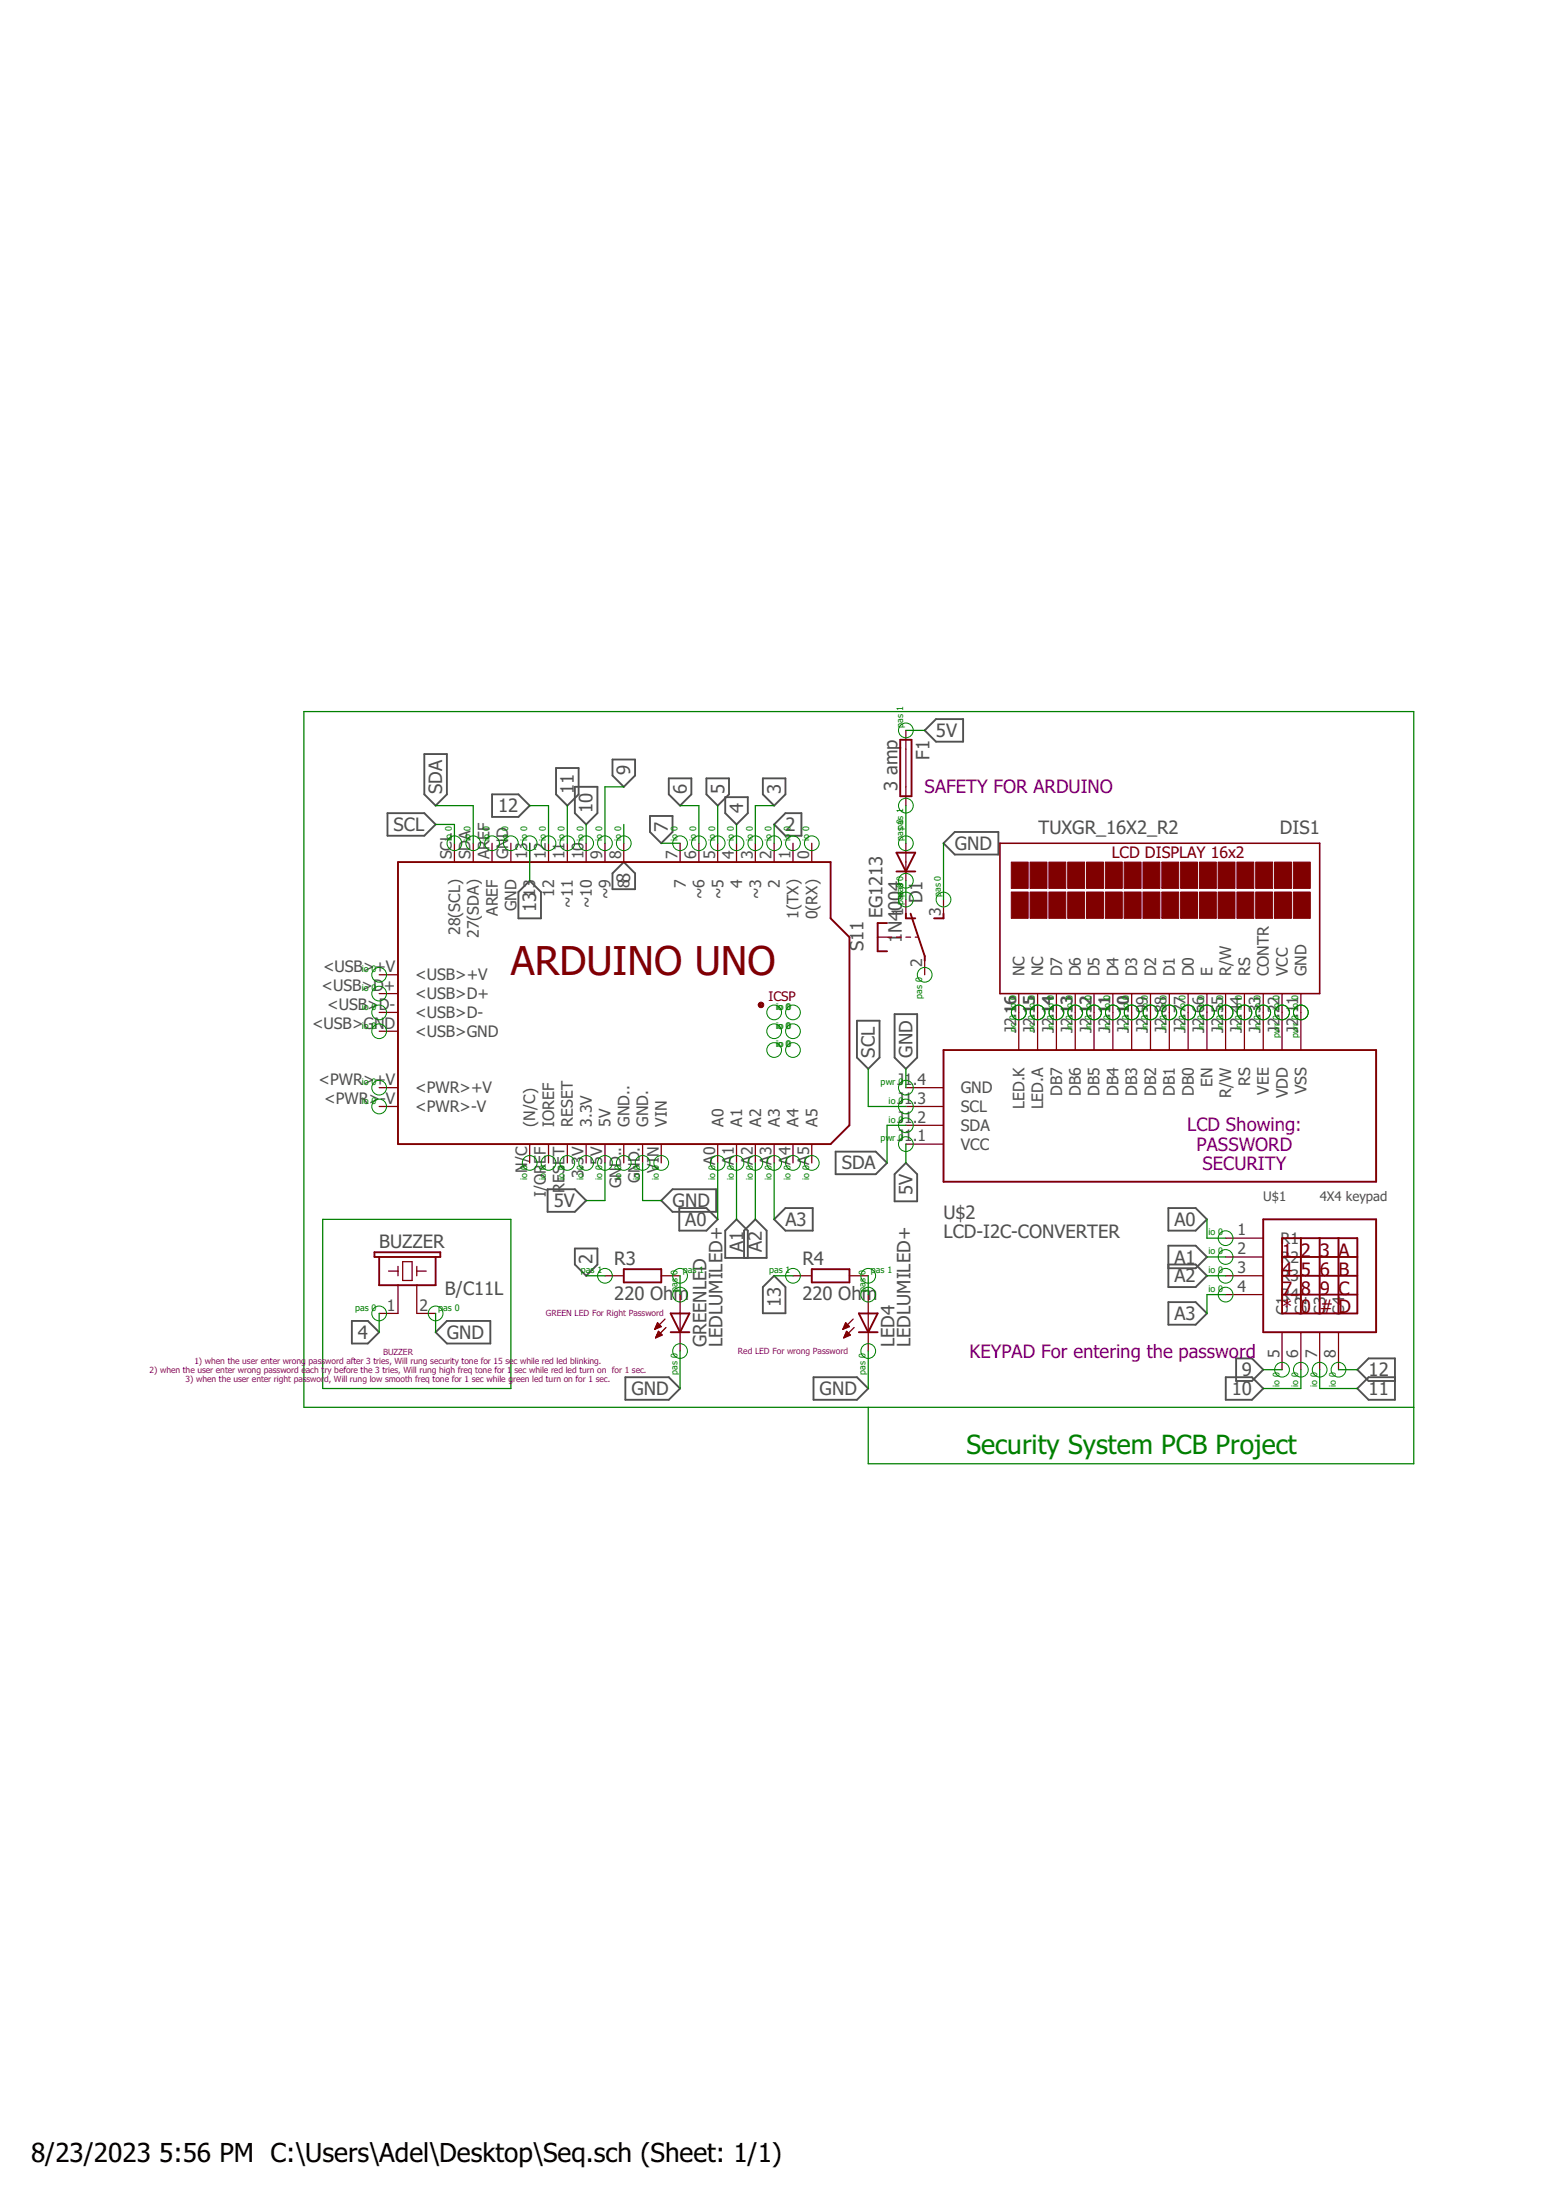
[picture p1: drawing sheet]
<svg xmlns="http://www.w3.org/2000/svg" width="210mm" height="297mm" viewBox="0 0 210 297" stroke-linecap="round" stroke-linejoin="round" font-family="sans-serif">
<g fill="none" stroke="#505050" stroke-width=".25">
<path d="M124.8 98.6l1.5-1.5h3.7v3h-3.7zM52.3 109.8h5l1.5 1.5-1.5 1.5h-5zM57.3 101.8h3v5.5l-1.5 1.5-1.5-1.5zM66.4 107.3h3.6l1.5 1.5-1.5 1.5h-3.6zM75.1 103.7h3v3.6l-1.5 1.5-1.5-1.5zM77.6 106.2h3v3.6l-1.5 1.5-1.5-1.5zM82.7 117.9l1.5-1.5 1.5 1.5v2.2h-3zM82.7 102.6h3v2.1l-1.5 1.5-1.5-1.5zM87.7 110.2h3.1v2.1l-1.5 1.6-1.6-1.6zM90.3 105.1h3v2.2l-1.5 1.5-1.5-1.5zM95.4 105.1h3v2.2l-1.5 1.5-1.5-1.5zM97.9 107.6h3v2.2l-1.5 1.5-1.5-1.5z"/>
<path d="M103 105.1h3v2.2l-1.5 1.5-1.5-1.5zM104.5 111.3l1.5-1.5h2.2v3h-2.2zM127.4 113.9l1.5-1.6h5.9v3.1h-5.9zM70 120.4l1.5-1.5 1.5 1.5v3.6h-3zM115.7 137.8h3v5l-1.5 1.5-1.5-1.5zM120.8 136.9h3v5.9l-1.5 1.5-1.5-1.5zM112.8 155.5h5.4l1.5 1.5-1.5 1.5h-5.4zM122.3 157l1.5 1.5v3.7h-3v-3.7zM47.5 178.4h2.2l1.5 1.5-1.5 1.5h-2.2zM58.8 179.9l1.5-1.5h5.9v3h-5.9zM73.9 160.6h3.7l1.5 1.5-1.5 1.5h-3.7zM77.6 168.6h3v2.1l-1.5 1.6-1.5-1.6z"/>
<path d="M90.8 160.6h5.9v3h-5.9l-1.5-1.5zM91.7 163.1h3.7l1.5 1.5-1.5 1.6h-3.7zM100.4 169.8v-3.6l1.6-1.6 1.5 1.6v3.6h-5.6v-3.6l1.5-1.6 1.5 1.6v3.6M103 173.8l1.5-1.5 1.5 1.5v3.5h-3zM104.5 164.6l1.5-1.5h3.7v3.1h-3.7zM157.7 175.8h3.7l1.5 1.5-1.5 1.6h-3.7zM157.7 163.1h3.7l1.5 1.5-1.5 1.6h-3.7zM157.7 170.7h3.7l1.5 1.6-1.5 1.5h-3.7v-5.6h3.7l1.5 1.5-1.5 1.5h-3.7M84.4 185.9h5.9l1.5 1.6-1.5 1.5h-5.9zM109.8 185.9h5.9l1.5 1.6-1.5 1.5h-5.9zM165.5 185.9h3.5l1.5 1.6-1.5 1.5h-3.5zM166.9 183.4h2.1l1.5 1.5-1.5 1.6h-2.1z"/>
<path d="M188.3 185.9h-3.6l-1.5 1.6 1.5 1.5h3.6v-5.6h-3.6l-1.5 1.5 1.5 1.6h3.6"/>
</g>
<g fill="none" stroke="#800000" stroke-width=".25">
<path d="M121.5 99.9h1.5v7.6h-1.5zM53.7 116.4h58.4v7.6l2.6 2.5v25.4l-2.6 2.6h-58.4zM121 115.1h2.5l-1.2 2.6zM121 117.7h2.5M119.7 124.6h-1.2v3.8h1.2M122.3 123.4v.6h1.2M122.9 123.4l1.9 5.7v.6M127.4 123.4v.6h-1.3M127.4 141.8h58.4v17.8h-58.4zM50.5 169.1h8.9v.6h-8.9zM51.2 169.7v3.8h7.6v-3.8M84.2 171.4h5.1v1.7h-5.1z"/>
<path d="M90.5 179.9h2.6M90.5 177.3h2.6l-1.3 2.6zM109.6 171.4h5.1v1.7h-5.1zM115.9 179.9h2.6M115.9 177.3h2.6l-1.3 2.6zM170.5 164.6h15.3v15.3h-15.3zM173.1 167.2h10.1v10.1h-10.1zM173.1 169.7h10.1M173.1 172.3h10.1M173.1 174.8h10.1M175.6 167.2v10.1M178.1 167.2v10.1"/>
<path d="M180.7 167.2v10.1"/>
</g>
<g fill="none" stroke="#800000" stroke-width=".17">
<path d="M122.3 98.6v10.2M61.3 113.9v2.5M63.9 113.9v2.5M66.4 113.9v2.5M69 113.9v2.5M71.5 113.9v2.5M74 113.9v2.5M76.6 113.9v2.5M79.1 113.9v2.5M81.7 113.9v2.5M84.2 113.9v2.5M91.8 113.9v2.5"/>
<path d="M94.3 113.9v2.5M96.9 113.9v2.5M99.4 113.9v2.5M102 113.9v2.5M104.5 113.9v2.5M107 113.9v2.5M109.6 113.9v2.5M122.3 113.9v5M51.2 139.2h2.5M51.2 136.7h2.5M51.2 134.2h2.5M51.2 131.6h2.5"/>
<path d="M118.5 126.5h1.9M121 126.5h.6M122.3 121.5v2.5M122.3 126.5h.6M123.5 126.5h.4M124.8 129.1v2.5M127.4 121.5v2.5M137.5 134.2v7.6M140.1 134.2v7.6M142.6 134.2v7.6M145.1 134.2v7.6M147.7 134.2v7.6"/>
<path d="M150.2 134.2v7.6M152.8 134.2v7.6M155.3 134.2v7.6M157.8 134.2v7.6M160.4 134.2v7.6M162.9 134.2v7.6M165.4 134.2v7.6M168 134.2v7.6M170.5 134.2v7.6M173.1 134.2v7.6M175.6 134.2v7.6M51.2 149.4h2.5"/>
<path d="M51.2 146.9h2.5M71.5 154.5v2.5M74 154.5v2.5M76.6 154.5v2.5M79.1 154.5v2.5M81.7 154.5v2.5M84.2 154.5v2.5M86.7 154.5v2.5M89.3 154.5v2.5M96.9 154.5v2.5M99.4 154.5v2.5M102 154.5v2.5"/>
<path d="M104.5 154.5v2.5M107 154.5v2.5M109.6 154.5v2.5M122.3 149.4h5.1M122.3 146.9h5.1M122.3 151.9h5.1M122.3 154.5h5.1M52.5 171.6h1.2M53.7 171v1.3M53.7 173.5v3.8h-2.5M54.4 170.3h1.2v2.6h-1.2zM56.3 171.6h1.2"/>
<path d="M56.3 171v1.3M56.3 173.5v3.8h2.5M81.7 172.3h2.5M88.4 179.5h.1M88.4 179.3h.3M88.5 179.2h.5M88.5 179.1h.8M88.6 179h.6M88.6 178.9h.4M88.7 178.8h.2M88.8 178.6l-.4 .9M88.8 178.6l.5 .5"/>
<path d="M88.8 178.6h.1M88.8 180h.3M88.9 179.8h.1M88.9 179.7l.5 .6-.9 .3zM89.3 172.3h2.5M89.3 179.1l-.9 .4M89.8 178.1l-1.4 1.4M89.9 179.2l-1.4 1.4M91.8 174.8v7.6M107 172.3h2.6M113.8 179.5h.1M113.8 179.3h.3"/>
<path d="M113.9 179.2h.5M113.9 179.1h.7M114 179h.6M114 178.9h.4M114.1 178.8h.2M114.1 178.6h.1M114.2 178.6l.5 .5-.9 .4zM114.2 180h.3M114.2 179.8h.2M114.3 179.7l.5 .6-.9 .3zM114.7 172.3h2.5M115.2 178.1l-1.4 1.4"/>
<path d="M115.3 179.2l-1.4 1.4M117.2 174.8v7.6M165.4 167.2h5.1M165.4 169.7h5.1M165.4 172.3h5.1M165.4 174.8h5.1M173.1 179.9v5M175.6 179.9v5M178.1 179.9v5M180.7 179.9v5M88.5 180.6h.2M88.6 180.4h.3"/>
<path d="M88.6 180.3h.6M88.7 180.2h.6M88.8 180.1h.4M113.9 180.6h.2M114 180.4h.3M114 180.3h.6M114.1 180.2h.6M114.1 180.1h.5"/>
</g>
<path d="M102.4 135.5a.38 .38 0 0 1 .6 0 .38 .38 0 0 1-.2 .6 .38 .38 0 0 1-.5-.4h.3a.12 .12 0 0 1 .2-.1 .12 .12 0 0 1 0 .1 .12 .12 0 0 1-.2 0h-.3z" fill-rule="evenodd" fill="#800000" stroke="#800000" stroke-width=".13"/>
<path d="M135 113.9h43.1v20.3h-43.1z" fill="none" stroke="#800000" stroke-width=".21"/>
<g fill="#800000" stroke="#800000" stroke-width=".13">
<path d="M174.6 116.4h2.3v3.6h-2.3z"/>
<path d="M174.6 120.4h2.3v3.6h-2.3z"/>
<path d="M172 116.4h2.3v3.6h-2.3z"/>
<path d="M172 120.4h2.3v3.6h-2.3z"/>
<path d="M169.5 116.4h2.3v3.6h-2.3z"/>
<path d="M169.5 120.4h2.3v3.6h-2.3z"/>
<path d="M167 116.4h2.2v3.6h-2.2z"/>
<path d="M167 120.4h2.2v3.6h-2.2z"/>
<path d="M164.4 116.4h2.3v3.6h-2.3z"/>
<path d="M164.4 120.4h2.3v3.6h-2.3z"/>
<path d="M161.9 116.4h2.3v3.6h-2.3z"/>
<path d="M161.9 120.4h2.3v3.6h-2.3z"/>
<path d="M159.4 116.4h2.2v3.6h-2.2z"/>
<path d="M159.4 120.4h2.2v3.6h-2.2z"/>
<path d="M156.8 116.4h2.3v3.6h-2.3z"/>
<path d="M156.8 120.4h2.3v3.6h-2.3z"/>
<path d="M154.3 116.4h2.3v3.6h-2.3z"/>
<path d="M154.3 120.4h2.3v3.6h-2.3z"/>
<path d="M151.7 116.4h2.3v3.6h-2.3z"/>
<path d="M151.7 120.4h2.3v3.6h-2.3z"/>
<path d="M149.2 116.4h2.3v3.6h-2.3z"/>
<path d="M149.2 120.4h2.3v3.6h-2.3z"/>
<path d="M146.7 116.4h2.2v3.6h-2.2z"/>
<path d="M146.7 120.4h2.2v3.6h-2.2z"/>
<path d="M144.1 116.4h2.3v3.6h-2.3z"/>
<path d="M144.1 120.4h2.3v3.6h-2.3z"/>
<path d="M141.6 116.4h2.3v3.6h-2.3z"/>
<path d="M141.6 120.4h2.3v3.6h-2.3z"/>
<path d="M139 116.4h2.3v3.6h-2.3z"/>
<path d="M139 120.4h2.3v3.6h-2.3z"/>
<path d="M136.5 116.4h2.3v3.6h-2.3z"/>
<path d="M136.5 120.4h2.3v3.6h-2.3z"/>
</g>
<g fill="none" stroke="#008000" stroke-width=".17">
<path d="M122.3 98.6h2.5M58.8 108.8h5.1v5.1M58.8 111.3h2.5v2.6M71.5 108.8h2.5v5.1M71.5 113.9v5M76.6 108.8v5.1M79.1 111.3v2.6M84.2 106.2h-2.5v7.7M84.2 111.3v2.6M89.3 113.9h2.5M91.8 108.8h2.5v5.1M96.9 108.8v5.1"/>
<path d="M99.4 111.3v2.6M104.5 108.8h-2.5v5.1M104.5 111.3v2.6M122.3 108.8v5.1M122.3 118.9v2.6M127.4 113.9v7.6M81.7 157v5.1h-2.6M86.7 157v5.1h2.6M96.9 157v7.6M99.4 157v7.6M102 157v7.6M104.5 157v7.6"/>
<path d="M117.2 144.3v5.1h5.1M122.3 144.3v2.6M122.3 154.5v2.5M122.3 151.9h-2.6v5.1M43.6 164.6h25.4v22.9h-25.4zM51.2 177.3v2.6M58.8 177.3v2.6M79.1 172.3h2.6M91.8 172.3v2.5M104.5 172.3h2.5M117.2 172.3v2.5M162.9 172.3h2.5"/>
<path d="M162.9 164.6v2.6h2.5M162.9 169.7h2.5M165.4 174.8h-2.5v2.5M91.8 182.4v5.1M117.2 190v7.6h73.6v-101.5h-149.8v93.9h149.8M117.2 182.4v5.1M170.5 184.9h2.6M175.6 184.9v2.6h-5.1M178.1 184.9v2.6h5.1M180.7 184.9h2.5"/>
</g>
<g fill="none" stroke="#008000" stroke-width=".13">
<circle cx="122.3" cy="98.6" r=".99"/>
<circle cx="61.3" cy="113.9" r=".99"/>
<circle cx="63.9" cy="113.9" r=".99"/>
<circle cx="66.4" cy="113.9" r=".99"/>
<circle cx="69" cy="113.9" r=".99"/>
<circle cx="71.5" cy="113.9" r=".99"/>
<circle cx="74" cy="113.9" r=".99"/>
<circle cx="76.6" cy="113.9" r=".99"/>
<circle cx="79.1" cy="113.9" r=".99"/>
<circle cx="81.7" cy="113.9" r=".99"/>
<circle cx="84.2" cy="113.9" r=".99"/>
<circle cx="91.8" cy="113.9" r=".99"/>
<circle cx="94.3" cy="113.9" r=".99"/>
<circle cx="96.9" cy="113.9" r=".99"/>
<circle cx="99.4" cy="113.9" r=".99"/>
<circle cx="102" cy="113.9" r=".99"/>
<circle cx="104.5" cy="113.9" r=".99"/>
<circle cx="107" cy="113.9" r=".99"/>
<circle cx="109.6" cy="113.9" r=".99"/>
<circle cx="122.3" cy="113.9" r=".99"/>
<circle cx="122.3" cy="108.8" r=".99"/>
<circle cx="122.3" cy="118.9" r=".99"/>
<circle cx="51.2" cy="131.6" r=".99"/>
<circle cx="51.2" cy="139.2" r=".99"/>
<circle cx="51.2" cy="136.7" r=".99"/>
<circle cx="51.2" cy="134.2" r=".99"/>
<circle cx="104.5" cy="136.7" r=".99"/>
<circle cx="104.5" cy="139.2" r=".99"/>
<circle cx="107" cy="136.7" r=".99"/>
<circle cx="107" cy="139.2" r=".99"/>
<circle cx="122.3" cy="121.5" r=".99"/>
<circle cx="124.8" cy="131.6" r=".99"/>
<circle cx="127.4" cy="121.5" r=".99"/>
<circle cx="137.5" cy="136.7" r=".99"/>
<circle cx="140.1" cy="136.7" r=".99"/>
<circle cx="142.6" cy="136.7" r=".99"/>
<circle cx="145.1" cy="136.7" r=".99"/>
<circle cx="147.7" cy="136.7" r=".99"/>
<circle cx="150.2" cy="136.7" r=".99"/>
<circle cx="152.8" cy="136.7" r=".99"/>
<circle cx="155.3" cy="136.7" r=".99"/>
<circle cx="157.8" cy="136.7" r=".99"/>
<circle cx="160.4" cy="136.7" r=".99"/>
<circle cx="162.9" cy="136.7" r=".99"/>
<circle cx="165.4" cy="136.7" r=".99"/>
<circle cx="168" cy="136.7" r=".99"/>
<circle cx="170.5" cy="136.7" r=".99"/>
<circle cx="173.1" cy="136.7" r=".99"/>
<circle cx="175.6" cy="136.7" r=".99"/>
<circle cx="51.2" cy="146.9" r=".99"/>
<circle cx="51.2" cy="149.4" r=".99"/>
<circle cx="71.5" cy="157" r=".99"/>
<circle cx="74" cy="157" r=".99"/>
<circle cx="76.6" cy="157" r=".99"/>
<circle cx="79.1" cy="157" r=".99"/>
<circle cx="81.7" cy="157" r=".99"/>
<circle cx="84.2" cy="157" r=".99"/>
<circle cx="86.7" cy="157" r=".99"/>
<circle cx="89.3" cy="157" r=".99"/>
<circle cx="96.9" cy="157" r=".99"/>
<circle cx="99.4" cy="157" r=".99"/>
<circle cx="102" cy="157" r=".99"/>
<circle cx="104.5" cy="141.8" r=".99"/>
<circle cx="104.5" cy="157" r=".99"/>
<circle cx="107" cy="157" r=".99"/>
<circle cx="107" cy="141.8" r=".99"/>
<circle cx="109.6" cy="157" r=".99"/>
<circle cx="122.3" cy="151.9" r=".99"/>
<circle cx="122.3" cy="154.5" r=".99"/>
<circle cx="122.3" cy="146.9" r=".99"/>
<circle cx="122.3" cy="149.4" r=".99"/>
<circle cx="51.2" cy="177.3" r=".99"/>
<circle cx="58.8" cy="177.3" r=".99"/>
<circle cx="81.7" cy="172.3" r=".99"/>
<circle cx="91.8" cy="172.3" r=".99"/>
<circle cx="91.8" cy="174.8" r=".99"/>
<circle cx="107" cy="172.3" r=".99"/>
<circle cx="117.2" cy="172.3" r=".99"/>
<circle cx="117.2" cy="174.8" r=".99"/>
<circle cx="165.4" cy="172.3" r=".99"/>
<circle cx="165.4" cy="169.7" r=".99"/>
<circle cx="165.4" cy="167.2" r=".99"/>
<circle cx="165.4" cy="174.8" r=".99"/>
<circle cx="91.8" cy="182.4" r=".99"/>
<circle cx="117.2" cy="182.4" r=".99"/>
<circle cx="173.1" cy="184.9" r=".99"/>
<circle cx="175.6" cy="184.9" r=".99"/>
<circle cx="178.1" cy="184.9" r=".99"/>
<circle cx="180.7" cy="184.9" r=".99"/>
</g>
<text font-size="5.4" fill="#800000" x="69" y="131.6">ARDUINO UNO</text>
<text font-size="3.6" fill="#008000" x="130.4" y="196.4">Security System PCB Project</text>
<g font-size="3.5">
<text x="4.2" y="291.8">8/23/2023</text>
<text x="21.5" y="291.8">5:56 PM C:\Users\Adel\Desktop\Seq.sch (Sheet: 1/1)</text>
</g>
<g font-size="2.5" fill="#505050">
<text x="126.3" y="99.5">5V</text>
<text x="59.7" y="107.2" transform="rotate(-90 59.7 107.2)">SDA</text>
<text x="77.5" y="107.2" transform="rotate(-90 77.5 107.2)">11</text>
<text x="85.1" y="104.7" transform="rotate(-90 85.1 104.7)">9</text>
<text x="92.7" y="107.2" transform="rotate(-90 92.7 107.2)">6</text>
<text x="97.8" y="107.2" transform="rotate(-90 97.8 107.2)">5</text>
<text x="105.4" y="107.2" transform="rotate(-90 105.4 107.2)">3</text>
<text x="121.1" y="106.8" transform="rotate(-90 121.1 106.8)">3 amp</text>
<text x="125.5" y="102.5" transform="rotate(-90 125.5 102.5)">F1</text>
<text x="53.1" y="112.2">SCL</text>
<text x="67.3" y="109.7">12</text>
<text x="80" y="109.8" transform="rotate(-90 80 109.8)">10</text>
<text x="90.2" y="112.3" transform="rotate(-90 90.2 112.3)">7</text>
<text x="100.3" y="109.8" transform="rotate(-90 100.3 109.8)">4</text>
<text x="106" y="112.2">2</text>
<text x="140.2" y="112.6">TUXGR_16X2_R2</text>
<text x="172.8" y="112.6">DIS1</text>
<text x="85.1" y="119.3" transform="rotate(-90 85.1 119.3)">8</text>
<text x="128.9" y="114.7">GND</text>
<text x="72.4" y="123.2" transform="rotate(-90 72.4 123.2)">13</text>
<text x="119.1" y="124" transform="rotate(-90 119.1 124)">EG1213</text>
<text x="124.5" y="122" transform="rotate(-90 124.5 122)">D1</text>
<text x="116.6" y="128.4" transform="rotate(-90 116.6 128.4)">S11</text>
<text x="121.7" y="127.4" transform="rotate(-90 121.7 127.4)">1N4004</text>
<text x="118.1" y="142.8" transform="rotate(-90 118.1 142.8)">SCL</text>
<text x="123.2" y="142.8" transform="rotate(-90 123.2 142.8)">GND</text>
<text x="113.6" y="157.9">SDA</text>
<text x="123.2" y="161.4" transform="rotate(-90 123.2 161.4)">5V</text>
<text x="74.8" y="163">5V</text>
<text x="90.8" y="163">GND</text>
<text x="92.5" y="165.5">A0</text>
<text x="106" y="165.5">A3</text>
<text x="127.4" y="167.2">LCD-I2C-CONVERTER</text>
<text x="127.4" y="164.6">U$2</text>
<text x="158.5" y="165.5">A0</text>
<text x="51.2" y="168.4">BUZZER</text>
<text x="80" y="170.7" transform="rotate(-90 80 170.7)">2</text>
<text x="82.9" y="170.7">R3</text>
<text x="100.3" y="169" transform="rotate(-90 100.3 169)">A1</text>
<text x="102.9" y="169" transform="rotate(-90 102.9 169)">A2</text>
<text x="108.3" y="170.7">R4</text>
<text x="158.5" y="170.6">A1</text>
<text x="158.5" y="173.1">A2</text>
<text x="60.1" y="174.8">B/C11L</text>
<text x="82.9" y="175.5">220 Ohm</text>
<text x="105.4" y="176.5" transform="rotate(-90 105.4 176.5)">13</text>
<text x="108.3" y="175.5">220 Ohm</text>
<text x="158.5" y="178.2">A3</text>
<text x="48.3" y="180.8">4</text>
<text x="60.3" y="180.8">GND</text>
<text x="95.4" y="181.9" transform="rotate(-90 95.4 181.9)">GREENLED</text>
<text x="97.5" y="181.9" transform="rotate(-90 97.5 181.9)">LEDLUMILED+</text>
<text x="120.8" y="181.9" transform="rotate(-90 120.8 181.9)">LED4</text>
<text x="122.9" y="181.9" transform="rotate(-90 122.9 181.9)">LEDLUMILED+</text>
<text x="167.6" y="185.8">9</text>
<text x="184.7" y="185.8">12</text>
<text x="85.2" y="188.4">GND</text>
<text x="110.6" y="188.4">GND</text>
<text x="166.3" y="188.4">10</text>
<text x="184.7" y="188.4">11</text>
</g>
<g font-size="2.5" fill="#800080">
<text x="124.8" y="107.1">SAFETY FOR ARDUINO</text>
<text x="160.3" y="152.7">LCD Showing:</text>
<text x="161.5" y="155.4">PASSWORD</text>
<text x="162.3" y="158">SECURITY</text>
<text x="130.9" y="183.3">KEYPAD For entering the password</text>
</g>
<g font-size="2.5" fill="#800000">
<text x="173.1" y="169.7">1</text>
<text x="173.1" y="172.2">4</text>
<text x="175.6" y="169.7">2</text>
<text x="175.6" y="172.2">5</text>
<text x="178.1" y="169.7">3</text>
<text x="178.1" y="172.2">6</text>
<text x="180.7" y="169.7">A</text>
<text x="180.7" y="172.2">B</text>
<text x="173.1" y="174.8">7</text>
<text x="173.1" y="177.3">*</text>
<text x="175.6" y="174.8">8</text>
<text x="175.6" y="177.3">0</text>
<text x="178.1" y="174.8">9</text>
<text x="178.1" y="177.3">#</text>
<text x="180.7" y="174.8">C</text>
<text x="180.7" y="177.3">D</text>
</g>
<g font-size="2.1" fill="#505050">
<text x="61" y="116" transform="rotate(-90 61 116)">SCL</text>
<text x="63.5" y="116" transform="rotate(-90 63.5 116)">SDA</text>
<text x="66.1" y="116" transform="rotate(-90 66.1 116)">AREF</text>
<text x="68.6" y="116" transform="rotate(-90 68.6 116)">GND</text>
<text x="71.1" y="116" transform="rotate(-90 71.1 116)">13</text>
<text x="73.7" y="116" transform="rotate(-90 73.7 116)">12</text>
<text x="76.2" y="116" transform="rotate(-90 76.2 116)">11</text>
<text x="78.8" y="116" transform="rotate(-90 78.8 116)">10</text>
<text x="81.3" y="116" transform="rotate(-90 81.3 116)">9</text>
<text x="83.8" y="116" transform="rotate(-90 83.8 116)">8</text>
<text x="85" y="119.9" transform="rotate(-90 85 119.9)">8</text>
<text x="91.5" y="116" transform="rotate(-90 91.5 116)">7</text>
<text x="92.6" y="119.9" transform="rotate(-90 92.6 119.9)">7</text>
<text x="94" y="116" transform="rotate(-90 94 116)">6</text>
<text x="96.5" y="116" transform="rotate(-90 96.5 116)">5</text>
<text x="99.1" y="116" transform="rotate(-90 99.1 116)">4</text>
<text x="100.2" y="119.9" transform="rotate(-90 100.2 119.9)">4</text>
<text x="101.6" y="116" transform="rotate(-90 101.6 116)">3</text>
<text x="104.2" y="116" transform="rotate(-90 104.2 116)">2</text>
<text x="105.3" y="119.9" transform="rotate(-90 105.3 119.9)">2</text>
<text x="106.7" y="116" transform="rotate(-90 106.7 116)">1</text>
<text x="109.2" y="116" transform="rotate(-90 109.2 116)">0</text>
<text x="67.2" y="123.7" transform="rotate(-90 67.2 123.7)">AREF</text>
<text x="69.7" y="123" transform="rotate(-90 69.7 123)">GND</text>
<text x="72.3" y="121" transform="rotate(-90 72.3 121)">13</text>
<text x="74.8" y="121" transform="rotate(-90 74.8 121)">12</text>
<text x="77.3" y="122.6" transform="rotate(-90 77.3 122.6)">~11</text>
<text x="79.9" y="122.6" transform="rotate(-90 79.9 122.6)">~10</text>
<text x="82.4" y="121.4" transform="rotate(-90 82.4 121.4)">~9</text>
<text x="95.1" y="121.4" transform="rotate(-90 95.1 121.4)">~6</text>
<text x="97.6" y="121.4" transform="rotate(-90 97.6 121.4)">~5</text>
<text x="102.7" y="121.4" transform="rotate(-90 102.7 121.4)">~3</text>
<text x="107.8" y="124" transform="rotate(-90 107.8 124)">1(TX)</text>
<text x="110.3" y="124.1" transform="rotate(-90 110.3 124.1)">0(RX)</text>
<text x="121.9" y="123.6" transform="rotate(-90 121.9 123.6)">1</text>
<text x="127" y="123.6" transform="rotate(-90 127 123.6)">3</text>
<text x="43.6" y="131.3">&lt;USB&gt;+V</text>
<text x="62.1" y="126.2" transform="rotate(-90 62.1 126.2)">28(SCL)</text>
<text x="64.6" y="126.6" transform="rotate(-90 64.6 126.6)">27(SDA)</text>
<text x="124.5" y="130.6" transform="rotate(-90 124.5 130.6)">2</text>
<text x="138.3" y="131.8" transform="rotate(-90 138.3 131.8)">NC</text>
<text x="140.8" y="131.8" transform="rotate(-90 140.8 131.8)">NC</text>
<text x="143.4" y="131.8" transform="rotate(-90 143.4 131.8)">D7</text>
<text x="145.9" y="131.8" transform="rotate(-90 145.9 131.8)">D6</text>
<text x="148.4" y="131.8" transform="rotate(-90 148.4 131.8)">D5</text>
<text x="151" y="131.8" transform="rotate(-90 151 131.8)">D4</text>
<text x="153.5" y="131.8" transform="rotate(-90 153.5 131.8)">D3</text>
<text x="156.1" y="131.8" transform="rotate(-90 156.1 131.8)">D2</text>
<text x="158.6" y="131.8" transform="rotate(-90 158.6 131.8)">D1</text>
<text x="161.1" y="131.8" transform="rotate(-90 161.1 131.8)">D0</text>
<text x="163.7" y="131.8" transform="rotate(-90 163.7 131.8)">E</text>
<text x="166.2" y="131.8" transform="rotate(-90 166.2 131.8)">R/W</text>
<text x="168.8" y="131.8" transform="rotate(-90 168.8 131.8)">RS</text>
<text x="171.3" y="131.8" transform="rotate(-90 171.3 131.8)">CONTR</text>
<text x="173.8" y="131.8" transform="rotate(-90 173.8 131.8)">VCC</text>
<text x="176.4" y="131.8" transform="rotate(-90 176.4 131.8)">GND</text>
<text x="43.4" y="133.8">&lt;USB&gt;D+</text>
<text x="44.2" y="136.3">&lt;USB&gt;D-</text>
<text x="56.1" y="137.5">&lt;USB&gt;D-</text>
<text x="56.1" y="134.9">&lt;USB&gt;D+</text>
<text x="56.1" y="132.4">&lt;USB&gt;+V</text>
<text x="137.2" y="136.7" transform="rotate(-90 137.2 136.7)">16</text>
<text x="139.7" y="136.7" transform="rotate(-90 139.7 136.7)">15</text>
<text x="142.2" y="136.7" transform="rotate(-90 142.2 136.7)">14</text>
<text x="144.8" y="136.7" transform="rotate(-90 144.8 136.7)">13</text>
<text x="147.3" y="136.7" transform="rotate(-90 147.3 136.7)">12</text>
<text x="149.9" y="136.7" transform="rotate(-90 149.9 136.7)">11</text>
<text x="152.4" y="136.7" transform="rotate(-90 152.4 136.7)">10</text>
<text x="42.1" y="138.9">&lt;USB&gt;GND</text>
<text x="56.1" y="140">&lt;USB&gt;GND</text>
<text x="137.2" y="139.4" transform="rotate(-90 137.2 139.4)">J2.16</text>
<text x="139.7" y="139.4" transform="rotate(-90 139.7 139.4)">J2.15</text>
<text x="142.2" y="139.4" transform="rotate(-90 142.2 139.4)">J2.14</text>
<text x="144.8" y="139.4" transform="rotate(-90 144.8 139.4)">J2.13</text>
<text x="147.3" y="139.4" transform="rotate(-90 147.3 139.4)">J2.12</text>
<text x="149.9" y="139.4" transform="rotate(-90 149.9 139.4)">J2.11</text>
<text x="152.4" y="139.4" transform="rotate(-90 152.4 139.4)">J2.10</text>
<text x="154.9" y="139.4" transform="rotate(-90 154.9 139.4)">J2.99</text>
<text x="157.5" y="139.4" transform="rotate(-90 157.5 139.4)">J2.88</text>
<text x="160" y="139.4" transform="rotate(-90 160 139.4)">J2.77</text>
<text x="162.6" y="139.4" transform="rotate(-90 162.6 139.4)">J2.66</text>
<text x="165.1" y="139.4" transform="rotate(-90 165.1 139.4)">J2.55</text>
<text x="167.6" y="139.4" transform="rotate(-90 167.6 139.4)">J2.44</text>
<text x="170.2" y="139.4" transform="rotate(-90 170.2 139.4)">J2.33</text>
<text x="172.7" y="139.4" transform="rotate(-90 172.7 139.4)">J2.22</text>
<text x="175.3" y="139.4" transform="rotate(-90 175.3 139.4)">J2.11</text>
<text x="43" y="146.5">&lt;PWR&gt;+V</text>
<text x="43.8" y="149">&lt;PWR&gt;-V</text>
<text x="56.1" y="147.6">&lt;PWR&gt;+V</text>
<text x="121.1" y="146.5">J1.4</text>
<text x="121.1" y="149">J1.3</text>
<text x="129.7" y="147.6">GND</text>
<text x="138.3" y="149.7" transform="rotate(-90 138.3 149.7)">LED.K</text>
<text x="140.8" y="149.8" transform="rotate(-90 140.8 149.8)">LED.A</text>
<text x="143.4" y="148" transform="rotate(-90 143.4 148)">DB7</text>
<text x="145.9" y="148" transform="rotate(-90 145.9 148)">DB6</text>
<text x="148.4" y="148" transform="rotate(-90 148.4 148)">DB5</text>
<text x="151" y="148" transform="rotate(-90 151 148)">DB4</text>
<text x="153.5" y="148" transform="rotate(-90 153.5 148)">DB3</text>
<text x="156.1" y="148" transform="rotate(-90 156.1 148)">DB2</text>
<text x="158.6" y="148" transform="rotate(-90 158.6 148)">DB1</text>
<text x="161.1" y="148" transform="rotate(-90 161.1 148)">DB0</text>
<text x="163.7" y="146.7" transform="rotate(-90 163.7 146.7)">EN</text>
<text x="166.2" y="148.2" transform="rotate(-90 166.2 148.2)">R/W</text>
<text x="168.8" y="146.6" transform="rotate(-90 168.8 146.6)">RS</text>
<text x="171.3" y="147.8" transform="rotate(-90 171.3 147.8)">VEE</text>
<text x="173.8" y="148.3" transform="rotate(-90 173.8 148.3)">VDD</text>
<text x="176.4" y="147.8" transform="rotate(-90 176.4 147.8)">VSS</text>
<text x="56.1" y="150.2">&lt;PWR&gt;-V</text>
<text x="72.3" y="152.1" transform="rotate(-90 72.3 152.1)">(N/C)</text>
<text x="74.8" y="152.1" transform="rotate(-90 74.8 152.1)">IOREF</text>
<text x="77.3" y="152.1" transform="rotate(-90 77.3 152.1)">RESET</text>
<text x="79.9" y="152.1" transform="rotate(-90 79.9 152.1)">3.3V</text>
<text x="82.4" y="152.1" transform="rotate(-90 82.4 152.1)">5V</text>
<text x="85" y="152.1" transform="rotate(-90 85 152.1)">GND..</text>
<text x="87.5" y="152.1" transform="rotate(-90 87.5 152.1)">GND.</text>
<text x="90" y="152.1" transform="rotate(-90 90 152.1)">VIN</text>
<text x="97.6" y="152.1" transform="rotate(-90 97.6 152.1)">A0</text>
<text x="100.2" y="152.1" transform="rotate(-90 100.2 152.1)">A1</text>
<text x="102.7" y="152.1" transform="rotate(-90 102.7 152.1)">A2</text>
<text x="105.3" y="152.1" transform="rotate(-90 105.3 152.1)">A3</text>
<text x="107.8" y="152.1" transform="rotate(-90 107.8 152.1)">A4</text>
<text x="110.3" y="152.1" transform="rotate(-90 110.3 152.1)">A5</text>
<text x="121.1" y="151.6">J1.2</text>
<text x="121.1" y="154.1">J1.1</text>
<text x="129.7" y="150.2">SCL</text>
<text x="129.7" y="152.7">SDA</text>
<text x="129.7" y="155.2">VCC</text>
<text x="71.1" y="158.4" transform="rotate(-90 71.1 158.4)">N/C</text>
<text x="73.7" y="161.6" transform="rotate(-90 73.7 161.6)">I/OREF</text>
<text x="76.2" y="161" transform="rotate(-90 76.2 161)">RESET</text>
<text x="78.8" y="159.1" transform="rotate(-90 78.8 159.1)">3.3V</text>
<text x="81.3" y="157.3" transform="rotate(-90 81.3 157.3)">5V</text>
<text x="83.8" y="160.4" transform="rotate(-90 83.8 160.4)">GND..</text>
<text x="86.4" y="159.8" transform="rotate(-90 86.4 159.8)">GND.</text>
<text x="88.9" y="158.3" transform="rotate(-90 88.9 158.3)">VIN</text>
<text x="96.5" y="157.3" transform="rotate(-90 96.5 157.3)">A0</text>
<text x="99.1" y="157.3" transform="rotate(-90 99.1 157.3)">A1</text>
<text x="101.6" y="157.3" transform="rotate(-90 101.6 157.3)">A2</text>
<text x="104.2" y="157.3" transform="rotate(-90 104.2 157.3)">A3</text>
<text x="106.7" y="157.3" transform="rotate(-90 106.7 157.3)">A4</text>
<text x="109.2" y="157.3" transform="rotate(-90 109.2 157.3)">A5</text>
<text x="167" y="166.8">1</text>
<text x="172.9" y="167.9">R1</text>
<text x="167" y="169.4">2</text>
<text x="167" y="171.9">3</text>
<text x="172.9" y="170.5">R2</text>
<text x="172.9" y="173">R3</text>
<text x="52.2" y="177">1</text>
<text x="56.6" y="177">2</text>
<text x="167" y="174.4">4</text>
<text x="172.9" y="175.5">R4</text>
<text x="173.8" y="177.5" transform="rotate(-90 173.8 177.5)">C1</text>
<text x="176.4" y="177.5" transform="rotate(-90 176.4 177.5)">C2</text>
<text x="178.9" y="177.5" transform="rotate(-90 178.9 177.5)">C3</text>
<text x="181.4" y="177.5" transform="rotate(-90 181.4 177.5)">C4</text>
<text x="172.7" y="183.4" transform="rotate(-90 172.7 183.4)">5</text>
<text x="175.3" y="183.4" transform="rotate(-90 175.3 183.4)">6</text>
<text x="177.8" y="183.4" transform="rotate(-90 177.8 183.4)">7</text>
<text x="180.3" y="183.4" transform="rotate(-90 180.3 183.4)">8</text>
</g>
<text font-size="2.1" fill="#800000" x="150.1" y="115.9">LCD DISPLAY 16x2</text>
<text font-size="1.8" fill="#800000" x="103.7" y="135.2">ICSP</text>
<g font-size="1.8" fill="#505050">
<text x="170.5" y="162.1">U$1</text>
<text x="178.1" y="162.1">4X4 keypad</text>
</g>
<g font-size="1.2" fill="#008000">
<text x="121.9" y="98.3" transform="rotate(-90 121.9 98.3)">pas</text>
<text x="121.9" y="96" transform="rotate(-90 121.9 96)">1</text>
<text x="61" y="113.5" transform="rotate(-90 61 113.5)">io 0</text>
<text x="63.5" y="113.5" transform="rotate(-90 63.5 113.5)">io 0</text>
<text x="66.1" y="113.5" transform="rotate(-90 66.1 113.5)">io 0</text>
<text x="68.6" y="113.5" transform="rotate(-90 68.6 113.5)">io 0</text>
<text x="71.1" y="113.5" transform="rotate(-90 71.1 113.5)">io 0</text>
<text x="73.7" y="113.5" transform="rotate(-90 73.7 113.5)">io 0</text>
<text x="76.2" y="113.5" transform="rotate(-90 76.2 113.5)">io 0</text>
<text x="78.8" y="113.5" transform="rotate(-90 78.8 113.5)">io 0</text>
<text x="81.3" y="113.5" transform="rotate(-90 81.3 113.5)">io 0</text>
<text x="83.8" y="113.5" transform="rotate(-90 83.8 113.5)">io 0</text>
<text x="91.5" y="113.5" transform="rotate(-90 91.5 113.5)">io 0</text>
<text x="94" y="113.5" transform="rotate(-90 94 113.5)">io 0</text>
<text x="96.5" y="113.5" transform="rotate(-90 96.5 113.5)">io 0</text>
<text x="99.1" y="113.5" transform="rotate(-90 99.1 113.5)">io 0</text>
<text x="101.6" y="113.5" transform="rotate(-90 101.6 113.5)">io 0</text>
<text x="104.2" y="113.5" transform="rotate(-90 104.2 113.5)">io 0</text>
<text x="106.7" y="113.5" transform="rotate(-90 106.7 113.5)">io</text>
<text x="106.7" y="112.2" transform="rotate(-90 106.7 112.2)">0</text>
<text x="109.2" y="113.5" transform="rotate(-90 109.2 113.5)">io 0</text>
<text x="121.9" y="113.5" transform="rotate(-90 121.9 113.5)">paspas 1</text>
<text x="121.9" y="111.3" transform="rotate(-90 121.9 111.3)">0</text>
<text x="121.9" y="122.2" transform="rotate(-90 121.9 122.2)">papsa0s 0</text>
<text x="127" y="121.1" transform="rotate(-90 127 121.1)">pas 0</text>
<text x="48.9" y="131.3">io 0</text>
<text x="48.9" y="136.3">io 0</text>
<text x="48.9" y="133.8">io 0</text>
<text x="104.7" y="136.3">iioo 00</text>
<text x="124.5" y="134.9" transform="rotate(-90 124.5 134.9)">pas 0</text>
<text x="48.9" y="138.9">io 0</text>
<text x="104.7" y="138.9">iioo 00</text>
<text x="104.7" y="141.4">iio 0</text>
<text x="137.2" y="139.3" transform="rotate(-90 137.2 139.3)">nc 0 io 0</text>
<text x="139.7" y="139.3" transform="rotate(-90 139.7 139.3)">nc 0 io 0</text>
<text x="142.2" y="139" transform="rotate(-90 142.2 139)">in 0 io 0</text>
<text x="144.8" y="139" transform="rotate(-90 144.8 139)">in 0 io 0</text>
<text x="147.3" y="139" transform="rotate(-90 147.3 139)">in 0 io 0</text>
<text x="149.9" y="139" transform="rotate(-90 149.9 139)">in 0 io 0</text>
<text x="152.4" y="139" transform="rotate(-90 152.4 139)">in 0 io 0</text>
<text x="154.9" y="139" transform="rotate(-90 154.9 139)">in 0 io 0</text>
<text x="157.5" y="139" transform="rotate(-90 157.5 139)">in 0 io 0</text>
<text x="160" y="139" transform="rotate(-90 160 139)">in 0 io 0</text>
<text x="162.6" y="139" transform="rotate(-90 162.6 139)">in 0 io 0</text>
<text x="165.1" y="139" transform="rotate(-90 165.1 139)">in 0 io 0</text>
<text x="167.6" y="139" transform="rotate(-90 167.6 139)">in 0 io 0</text>
<text x="170.2" y="139" transform="rotate(-90 170.2 139)">in 0 io 0</text>
<text x="172.7" y="140.1" transform="rotate(-90 172.7 140.1)">pwr 0 io 0</text>
<text x="175.3" y="140.1" transform="rotate(-90 175.3 140.1)">pwr 0 io 0</text>
<text x="48.9" y="149">io 0</text>
<text x="48.9" y="146.5">io 0</text>
<text x="118.9" y="146.5">pwr 0</text>
<text x="120" y="149">io 0</text>
<text x="118.9" y="154.1">pwr 0</text>
<text x="120" y="151.6">io 0</text>
<text x="71.1" y="159.3" transform="rotate(-90 71.1 159.3)">io 0</text>
<text x="73.7" y="159.3" transform="rotate(-90 73.7 159.3)">io 0</text>
<text x="76.2" y="159.3" transform="rotate(-90 76.2 159.3)">io 0</text>
<text x="78.8" y="159.3" transform="rotate(-90 78.8 159.3)">io 0</text>
<text x="81.3" y="159.3" transform="rotate(-90 81.3 159.3)">io 0</text>
<text x="83.8" y="159.3" transform="rotate(-90 83.8 159.3)">io 0</text>
<text x="86.4" y="159.3" transform="rotate(-90 86.4 159.3)">io 0</text>
<text x="88.9" y="159.3" transform="rotate(-90 88.9 159.3)">io 0</text>
<text x="96.5" y="159.3" transform="rotate(-90 96.5 159.3)">io 0</text>
<text x="99.1" y="159.3" transform="rotate(-90 99.1 159.3)">io 0</text>
<text x="101.6" y="159.3" transform="rotate(-90 101.6 159.3)">io 0</text>
<text x="104.2" y="159.3" transform="rotate(-90 104.2 159.3)">io 0</text>
<text x="106.7" y="159.3" transform="rotate(-90 106.7 159.3)">io 0</text>
<text x="109.2" y="159.3" transform="rotate(-90 109.2 159.3)">io 0</text>
<text x="163.1" y="166.8">io 0</text>
<text x="78.4" y="171.9">pas 1</text>
<text x="91.5" y="172.2" transform="rotate(-90 91.5 172.2)">0</text>
<text x="92.2" y="171.9">pas 1</text>
<text x="103.8" y="171.9">pas 1</text>
<text x="116.8" y="172.2" transform="rotate(-90 116.8 172.2)">0</text>
<text x="117.6" y="171.9">pas 1</text>
<text x="163.1" y="169.4">io 0</text>
<text x="163.1" y="171.9">io 0</text>
<text x="47.9" y="177">pas 0</text>
<text x="59.2" y="177">pas 0</text>
<text x="91.5" y="174.4" transform="rotate(-90 91.5 174.4)">pas</text>
<text x="116.8" y="174.4" transform="rotate(-90 116.8 174.4)">pas</text>
<text x="163.1" y="174.4">io 0</text>
<text x="91.5" y="185.6" transform="rotate(-90 91.5 185.6)">pas 0</text>
<text x="116.8" y="185.6" transform="rotate(-90 116.8 185.6)">pas 0</text>
<text x="172.7" y="187.3" transform="rotate(-90 172.7 187.3)">io 0</text>
<text x="175.3" y="187.3" transform="rotate(-90 175.3 187.3)">io 0</text>
<text x="177.8" y="187.3" transform="rotate(-90 177.8 187.3)">io 0</text>
<text x="180.3" y="187.3" transform="rotate(-90 180.3 187.3)">io 0</text>
</g>
<g font-size="1.1" fill="#800080">
<text x="73.7" y="177.7">GREEN LED For Right Password</text>
<text x="20.2" y="185.3">2) when the user enter wrong password e</text>
<text x="26.2" y="184.1">1) when the user enter wrong</text>
<text x="41.3" y="185.3">ach t</text>
<text x="41.7" y="184.1">pass</text>
<text x="43.8" y="185.3">ry before the 3 tries, Will rung high freq tone for 1</text>
<text x="43.9" y="184.1">word after 3 tries, Will rung security tone for 15 sec while red led blinking.</text>
<text x="51.7" y="182.9">BUZZER</text>
<text x="69.4" y="185.3">sec while red led turn on for 1 sec.</text>
<text x="99.6" y="182.8">Red LED For wrong Password</text>
<text x="25.1" y="186.6">3) when the user enter right passwor</text>
<text x="43.8" y="186.6">d, Will rung low smooth freq tone for 1 sec while g</text>
<text x="69.3" y="186.6">reen led turn on for 1 sec.</text>
</g>
</svg>
